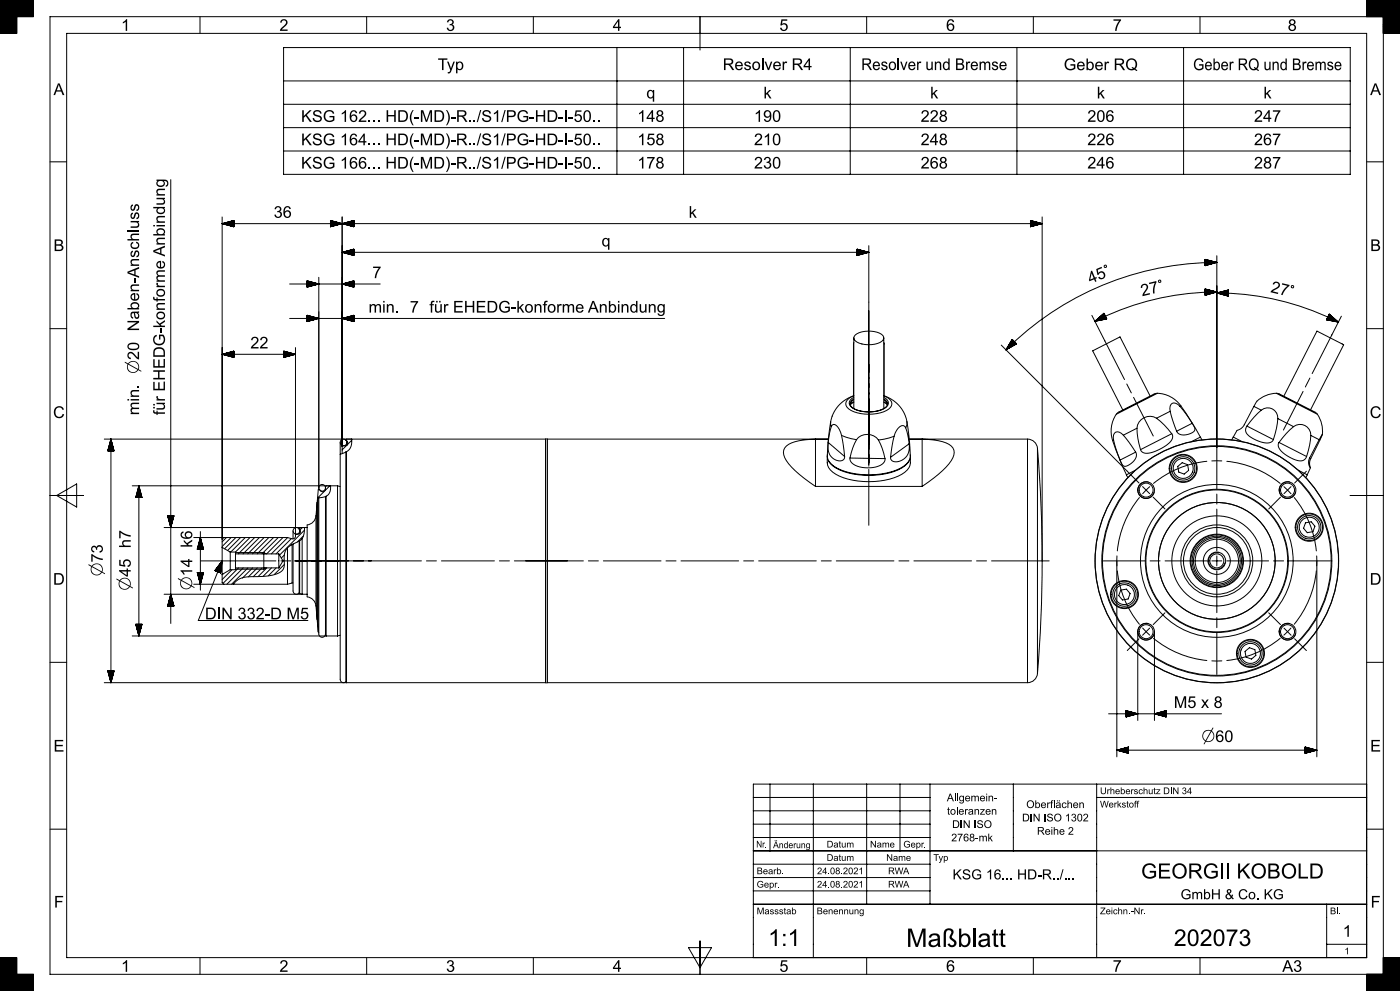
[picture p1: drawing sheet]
<svg xmlns="http://www.w3.org/2000/svg" width="420mm" height="297mm" viewBox="0 0 420 297" stroke-linecap="round" stroke-linejoin="round" font-family="sans-serif">
<g fill="none" stroke="#000" stroke-width=".3">
<path d="M0 7.1h5M0 7h5M0 6.9h5M0 6.8h5M0 6.7h5M0 6.6h5M0 6.5h5M0 6.4h5M0 6.3h5M0 6.2h5M0 6.1h5M0 6h5"/>
<path d="M0 5.9h5M0 5.8h5M0 5.7h5M0 5.6h5M0 5.5h5M0 5.4h5M0 5.3h5M0 5.2h5M0 5.1h5M0 4.9h10M0 4.8h10M0 4.7h10"/>
<path d="M0 4.6h10M0 4.5h10M0 4.4h10M0 4.3h10M0 4.2h10M0 4.1h10M0 4h10M0 3.9h10M0 3.8h10M0 3.7h10M0 3.6h10M0 3.5h10"/>
<path d="M0 3.4h10M0 3.3h10M0 3.2h10M0 3.1h10M0 3h10M0 2.9h10M0 2.8h10M0 2.7h10M0 2.6h10M0 2.5h10M0 2.4h10M0 2.3h10"/>
<path d="M0 2.2h10M0 2.1h10M0 2h10M0 1.9h10M0 1.8h10M0 1.7h10M0 1.6h10M0 1.5h10M0 1.4h10M0 1.3h10M0 1.2h10M0 1.1h10"/>
<path d="M0 1h10M0 .9h10M0 .8h10M0 .7h10M0 .6h10M0 .5h10M0 .4h10M0 .3h10M0 .2h10M0 .1h10M0 9.9h5M0 9.8h5"/>
<path d="M0 9.7h5M0 9.6h5M0 9.5h5M0 9.4h5M0 9.3h5M0 9.2h5M0 9.1h5M0 9h5M0 8.9h5M0 8.8h5M0 8.7h5M0 8.6h5"/>
<path d="M0 8.5h5M0 8.4h5M0 8.3h5M0 8.2h5M0 8.1h5M0 8h5M0 7.9h5M0 7.8h5M0 7.7h5M0 7.6h5M0 7.5h5M0 7.4h5"/>
<path d="M0 7.3h5M0 7.2h5M5 5v5h-5v-10h10v5h-10M20 10h390v277h-390zM60 5v5M85.1 14.3h320v38h-320zM110 5v5M160 5v5M185.1 14.3v38M205.1 14.3v38M210 5v10M255.1 14.3v38"/>
<path d="M260 5v5M305.1 14.3v38M310 5v5M355.1 14.3v38M360 5v5M410 4.9h10M410 4.8h10M410 4.7h10M410 4.6h10M410 4.5h10M410 4.4h10M410 4.3h10"/>
<path d="M410 4.2h10M410 4.1h10M410 4h10M410 3.9h10M410 3.8h10M410 3.7h10M410 3.6h10M410 3.5h10M410 3.4h10M410 3.3h10M410 3.2h10M410 3.1h10"/>
<path d="M410 3h10M410 2.9h10M410 2.8h10M410 2.7h10M410 2.6h10M410 2.5h10M410 2.4h10M410 2.3h10M410 2.2h10M410 2.1h10M410 2h10M410 1.9h10"/>
<path d="M410 1.8h10M410 1.7h10M410 1.6h10M410 1.5h10M410 1.4h10M410 1.3h10M410 1.2h10M410 1.1h10M410 1h10M410 .9h10M410 .8h10M410 .7h10"/>
<path d="M410 .6h10M410 .5h10M410 .4h10M410 .3h10M410 .2h10M410 .1h10M410 5v-5h10v10h-5M415 7.1h5M415 7h5M415 6.9h5M415 6.8h5M415 6.7h5"/>
<path d="M415 6.6h5M415 6.5h5M415 6.4h5M415 6.3h5M415 6.2h5M415 6.1h5M415 6h5M415 5.9h5M415 5.8h5M415 5.7h5M415 5.6h5M415 5.5h5"/>
<path d="M415 5.4h5M415 5.3h5M415 5.2h5M415 5.1h5M415 5v287M415 9.9h5M415 9.8h5M415 9.7h5M415 9.6h5M415 9.5h5M415 9.4h5M415 9.3h5"/>
<path d="M415 9.2h5M415 9.1h5M415 9h5M415 8.9h5M415 8.8h5M415 8.7h5M415 8.6h5M415 8.5h5M415 8.4h5M415 8.3h5M415 8.2h5M415 8.1h5"/>
<path d="M415 8h5M415 7.9h5M415 7.8h5M415 7.7h5M415 7.6h5M415 7.5h5M415 7.4h5M415 7.3h5M415 7.2h5M420 5h-405v287h405M85.1 24.3h320M85.1 31.3h320"/>
<path d="M85.1 38.3h320M15 48.5h5M51.2 53.8v133M85.1 45.3h320M410 48.5h5M66.6 65v99M66.6 67l3.5 1M66.8 67h3.3M67 67.1h3.1M67 66.9h3.1M67.2 67.2h2.9M67.4 66.8h2.7"/>
<path d="M67.6 67.3h2.5M67.6 66.8h2.5M67.8 67.3h2.3M68 66.7h2.1M68.2 67.4h1.9M68.2 66.6h1.9M68.4 67.5h1.7M68.5 66.5h1.6M68.7 67.6h1.4M68.7 66.5h1.4M68.9 67.6h1.2M69.1 66.4h1"/>
<path d="M69.3 67.7h.8M69.3 66.3h.8M69.5 67.8h.6M69.7 67.8h.4M69.7 66.2h.4M69.9 66.2h.2M70.1 67.9h.1M70.1 66.1h.1M70.1 66.1v1.9M70.1 66.1l-3.5 .9M99.1 67.9h.1M99.1 67.8h.7"/>
<path d="M99.1 67.7h.9M99.1 67.6h1.5M99.1 67.4h2M99.1 67.3h2.6M99.1 67.1h3.2M99.1 66.1h.1M99.1 66.2h.3M99.1 66.2h.5M99.1 66.3h.9M99.1 66.4h1.1M99.1 66.4l1.5 .1M99.1 66.5h1.6"/>
<path d="M99.1 66.6h2M99.1 66.7h2.2M99.1 66.7l2.6 .1M99.1 66.8h2.8M99.1 66.9h3.2M99.1 67h3.4M99.1 66.1l7 1.9M99.1 66.1v1.9M99.6 67.8l-.5 .1M100.4 67.6l-1.3 .1M100.9 67.5h-1.8M101.5 67.3l-2.4 .1"/>
<path d="M102.1 67.2h-3M102.6 65v71M102.6 75.6h158M102.8 67h3.3M102.8 75.7h3.3M103 67.1h3.1M103 66.9h3.1M103 75.7h3.1M103 75.5h3.1M103.2 67.2h2.9M103.2 75.5h2.9M103.4 66.8h2.7"/>
<path d="M103.4 75.8h2.7M103.6 67.3h2.5M103.6 66.8h2.5M103.6 75.9h2.5M103.6 75.4h2.5M103.8 67.3h2.3M103.8 75.3h2.3M104 66.7h2.1M104 76h2.1M104.2 67.4h1.9M104.2 66.6h1.9M104.2 76h1.9"/>
<path d="M104.2 75.2h1.9M104.4 67.5h1.7M104.4 66.6h1.7M104.4 75.2h1.7M104.5 76.1h1.6M104.5 75.1h1.6M104.7 67.6h1.4M104.7 66.5h1.4M104.7 76.2h1.4M104.9 67.6h1.2M104.9 66.4h1.2M104.9 75h1.2"/>
<path d="M105.1 76.3h1M105.1 75h1M105.3 67.7h.8M105.3 66.3h.8M105.3 76.3h.8M105.5 67.8h.6M105.5 66.3h.6M105.5 74.9h.6M105.7 76.4h.4M105.7 74.8h.4M105.9 67.9h.2M105.9 66.2h.2"/>
<path d="M105.9 76.5h.2M106.1 67.9h.1M106.1 66.1h.1M106.1 74.7h.1M106.1 66.1v1.9M106.1 74.7v1.9l-3.5-1M106.1 66.1l-7 1.9M106.1 74.7l-3.5 .9M257.1 76.4h.5M257.1 76.3h1.1M257.1 76.1h1.6M257.1 76h2.2"/>
<path d="M257.1 75.8h2.8M257.1 75.7h3.4M257.1 74.7h.1M257.1 74.8h.5M257.1 74.9h.7M257.1 74.9l1.1 .1M257.1 75h1.3M257.1 75.1h1.6M257.1 75.2h1.8M257.1 75.2h2M257.1 75.3h2.4M257.1 75.4h2.6"/>
<path d="M257.1 75.4l3 .1M257.1 75.5h3.2M257.1 74.7l3.5 .9M257.1 74.7v1.9l3.5-1M257.4 76.5h-.3M258 76.3l-.9 .1M258.6 76.2h-1.5M259.1 76l-2 .1M259.7 75.9h-2.6M260.3 75.7l-3.2 .1M260.6 73.6v38M309.1 67.9h.1"/>
<path d="M309.1 67.9h.3M309.1 67.7h.9M309.1 67.6h1.5M309.1 67.4h2M309.1 67.3h2.6M309.1 67.1h3.2M309.1 66.1h.1M309.1 66.2h.3M309.1 66.2l.7 .1M309.1 66.3h.9M309.1 66.4h1.3M309.1 66.5h1.5"/>
<path d="M309.1 66.5l1.8 .1M309.1 66.6h2M309.1 66.7h2.2M309.1 66.7l2.6 .1M309.1 66.8h2.8M309.1 66.9h3.2M309.1 67h3.4M309.1 66.1l3.5 .9M309.1 66.1v1.9M309.8 67.8h-.7M310.4 67.6l-1.3 .1M310.9 67.5h-1.8"/>
<path d="M311.5 67.3l-2.4 .1M312.1 67.2h-3M312.6 67h-246M312.6 65v103.1M312.6 67l-3.5 1M361.5 77.7l3.5 .9M361.5 77.7l.1 1.9 3.4-1M361.6 77.8h-.1M361.8 79.5l-.2 .1M362 77.9h-.5M362 79.5h-.4M362.2 77.9h-.7"/>
<path d="M362.4 79.4h-.8M362.6 78h-1.1M362.6 79.3h-1M362.8 78.1h-1.3M363 79.2h-1.4M363.1 78.2h-1.6M363.2 79.2h-1.6M363.3 78.2h-1.8M363.5 78.3h-2M363.5 79.1h-1.9M363.7 79h-2.1M363.9 78.4h-2.4"/>
<path d="M364.1 78.4h-2.6M364.1 78.9l-2.5 .1M364.3 78.9h-2.8M364.5 78.5h-3M364.7 78.5l-3.2 .1M364.7 78.8h-3.2M364.9 78.7h-3.4M365 78.6a89.5 89.5 0 0 0-63.2 26.2M365 76.6v70M365 78.6l-3.5 .1M15 98.5h5M86.9 95.4h112.5"/>
<path d="M86.9 85.1h27.2M92.1 95.7h2.6M92.1 95.5h3.2M92.1 96.4h.1M92.1 96.3h.3M92.1 96.1h.9M92.1 96h1.5M92.1 95.8h2M92.1 94.5h.1M92.1 94.6h.3M92.1 94.6l.7 .1M92.1 94.7h.9"/>
<path d="M92.1 94.8h1.3M92.1 94.9h1.5M92.1 94.9l1.8 .1M92.1 95h2M92.1 95.1h2.4M92.1 95.2h2.6M92.1 95.2l3 .1M92.1 95.3h3.2M92.1 95.4h3.4M92.1 84.2l3.5 .9-3.5 1zM92.1 94.5v1.9M92.1 84.2h.3"/>
<path d="M92.1 84.3h.5M92.1 84.4h.9M92.1 84.5h1.1M92.1 84.5l1.5 .1M92.1 84.6h1.6M92.1 84.7h2M92.1 84.8h2.2M92.1 84.8l2.6 .1M92.1 84.9h2.8M92.1 85h3.2M92.1 85.1h3.4M92.1 86h.1"/>
<path d="M92.1 85.9h.7M92.1 85.7h1.3M92.1 85.6h1.8M92.1 85.4h2.4M92.1 85.3h3M92.1 94.5l3.5 .9-3.5 1M92.6 85.9l-.5 .1M92.8 96.2l-.7 .1M93.2 85.8h-1.1M93.4 96l-1.3 .1M93.7 85.6l-1.6 .1M93.9 95.9h-1.8"/>
<path d="M94.3 85.5h-2.2M94.5 95.7l-2.4 .1M94.9 85.3l-2.8 .1M95.1 95.6h-3M95.5 85.2h-3.4M95.6 83.1v63.5M102.6 85.1l3.5-.9v1.9zM102.8 95.4h3.3M102.8 85.1h3.3M102.8 85.2h3.3M103 95.5h3.1M103 95.3h3.1"/>
<path d="M103 85h3.1M103.2 95.6h2.9M103.2 95.3h2.9M103.2 85.3h2.9M103.4 84.9h2.7M103.4 85.3h2.7M103.6 95.7h2.5M103.6 95.2h2.5M103.6 84.9h2.5M103.8 95.7h2.3M103.8 95.1h2.3M103.8 85.4h2.3"/>
<path d="M104 84.8h2.1M104 85.5h2.1M104.2 95.8h1.9M104.2 95h1.9M104.2 84.7h1.9M104.4 95.9h1.7M104.4 95h1.7M104.4 85.6h1.7M104.5 84.6h1.6M104.5 85.6h1.6M104.7 96h1.4M104.7 94.9h1.4"/>
<path d="M104.7 84.6h1.4M104.9 96h1.2M104.9 94.8h1.2M104.9 85.7h1.2M105.1 84.5h1M105.1 85.8h1M105.3 96.1h.8M105.3 94.7h.8M105.3 84.4h.8M105.5 96.2h.6M105.5 94.7h.6M105.5 85.9h.6"/>
<path d="M105.7 84.3h.4M105.7 85.9h.4M105.9 96.3h.2M105.9 94.6h.2M105.9 84.2h.2M106.1 96.4h.1M106.1 94.5h.1M106.1 86h.1M106.1 94.5l-3.5 .9 3.5 1M106.1 94.5v1.9M260.6 93.1v20.3M327.6 94.5l9.8 19.2"/>
<path d="M329.4 96.1l2.3-1.1-2.5 1.1M329.8 95.1l1.6-.8-1.9 1.1M331.2 93.9l.8 1.7-3.5 .7M331.2 93.9l-2.7 2.4M331.2 93.9l-.1 .1M331.2 94l-.4 .2M331.3 94.1l-.6 .2M331.3 94.1l-.9 .5M331.3 94.2l-1.1 .5M331.3 94.2l-1.4 .8M331.5 94.5l-2.2 1M331.5 94.5l-2.4 1.3"/>
<path d="M331.5 94.6l-2.6 1.3M331.6 94.6l-3 1.6M331.6 94.7l-3.1 1.6M331.6 94.8l-2.9 1.5M331.7 94.9l-2.7 1.3M331.8 95.1l-2 .9M331.8 95.1l-1.8 .9M331.8 95.2l-1.4 .7M331.8 95.2l-1.2 .7M331.9 95.3l-.9 .5M331.9 95.4l-.7 .4M332 95.5l-.5 .2"/>
<path d="M332 95.5l-.3 .1M361.5 86.6l3.5 .9M361.5 86.6l.1 1.9M361.5 86.7l.7 .1M361.5 87l1.8 .1M361.6 86.6h-.1M361.6 88.5h.1M361.8 86.7h-.3M361.8 88.4h-.2M362.2 88.3l-.6 .1M362.4 86.8h-.9M362.4 88.3h-.8"/>
<path d="M362.8 86.9h-1.3M362.8 88.1l-1.2 .1M363 87h-1.5M363 88.1h-1.4M363.3 88l-1.7 .1M363.5 87.1h-2M363.5 87.9l-1.9 .1M363.9 87.2h-2.4M363.9 87.8l-2.3 .1M364.1 87.3h-2.6M364.1 87.8h-2.5M364.5 87.4h-3"/>
<path d="M364.7 87.4h-3.2M364.7 87.6l-3.2 .1h3M364.9 87.6h-3.4M365 87.5a80.6 80.6 0 0 0-36.5 8.8M365 87.8a80.3 80.3 0 0 1 36.5 8.7M365 87.5l-3.4 1M365 87.5l-3.5 .1M365 87.8h3.5M365.2 87.8l3.3 .1M365.2 87.7l3.3 .1M365.6 88h2.9M365.6 87.7h3"/>
<path d="M365.8 88l2.7 .1h-2.3M365.8 87.6h2.8M366.2 87.5h2.4M366.4 88.2h2.1M366.4 87.5h2.2M366.6 88.2l1.9 .1M366.8 87.4h1.8M366.9 88.3h1.6M366.9 87.3h1.7M367.1 88.4h1.4M367.3 87.2h1.3M367.5 88.5h1"/>
<path d="M367.5 87.2h1.1M367.7 88.5l.8 .1M367.9 87.1h.7M368.1 88.6h.4M368.1 87h.5M368.3 88.7h.1M368.5 86.9h.1M368.6 86.9l-.1 1.9-3.5-1M368.6 86.9l-3.6 .9M398 95.8l.8-1.6 2.7 2.3M398 95.8l3.5 .7M398 95.8v.1"/>
<path d="M398 95.8l.2 .1M398.1 95.4l1.5 .8M398.2 95.4l1.6 .8M398.2 95.4l2 .9M398.3 95.1l2.6 1.3M398.3 95l3 1.5M398.4 95l3.1 1.5M398.4 94.9l3 1.5M398.4 95.9l-.4-.2 .6 .3M398.4 94.9l2.7 1.3M398.5 94.7l2 .9M398.6 94.6l1.7 .9"/>
<path d="M398.6 94.5l1.4 .8M398.6 94.4l1.3 .7M398.7 94.4l.9 .5M398.9 94.2l.1 .1M399 96l-.9-.4 1.1 .5M399.1 94.5l-.4-.2 .7 .4M400.3 96.3l-2.1-1 2.5 1.1M400.8 95.9l-2.3-1.1 2.4 1.2M402.4 94.8l-8.8 17.2M410 98.5h5M66.6 106.2h22M66.6 106.2l3.5 .9"/>
<path d="M66.6 106.2l3.5-1v1.9M66.8 106.1h3.3M67 106.3h3.1M67 106.1h3.1M67.2 106.3h2.9M67.4 106h2.7M67.6 106.4h2.5M67.6 105.9h2.5M67.8 106.5h2.3M68 105.8h2.1M68.2 106.6h1.9M68.2 105.8h1.9"/>
<path d="M68.4 106.6h1.7M68.5 106.7h1.6M68.5 105.7h1.6M68.7 105.6h1.4M68.9 106.8h1.2M69.1 106.8h1M69.1 105.5h1M69.3 105.5h.8M69.5 106.9h.6M69.7 107h.4M69.7 105.4h.4M69.9 105.3h.2"/>
<path d="M70.1 107.1h.1M85.1 107.1h.1M85.1 106.9h.7M85.1 106.8h1.3M85.1 106.6h1.8M85.1 106.6h2M85.1 106.4h2.6M85.1 106.3h3.2M85.1 105.3h.3M85.1 105.4h.5M85.1 105.4l.9 .1M85.1 105.5h1.1"/>
<path d="M85.1 105.6h1.5M85.1 105.7h1.6M85.1 105.7l2 .1M85.1 105.8h2.2M85.1 105.9h2.6M85.1 106h2.8M85.1 106l3.2 .1M85.1 106.1h3.4M85.6 107h-.5M86.2 106.8l-1.1 .1M86.7 106.7h-1.6M87.5 106.5h-2.4"/>
<path d="M88.1 106.3l-3 .1M88.6 104.2v56.7a.8 .8 0 0 1-1 .6l-1.4-.4h-28.1M88.6 106.2l-3.5-1v1.9M88.6 106.2l-3.5 .9M256.1 118.6a10.1 10.1 0 0 0-6.9 7.8M256.1 118.6a2.59 2.59 0 0 0-2.3 3 7.6 7.6 0 0 0 6.8 2.6 7.6 7.6 0 0 0 6.9-2.6 2.59 2.59 0 0 0-2.4-3M256.1 119.8l-.5 .4-.6 1M256.1 119.5l-.6 .5-.5 1.1M256.1 102.6l-.1 16M256.1 101.3v21.1M256.5 100.4a7.4 7.4 0 0 1 8.4 .2 1.32 1.32 0 0 1-1 2.1 8 8 0 0 1-7.3-.5 1.09 1.09 0 0 1-.1-1.8zM260.6 119.4v20.3"/>
<path d="M260.6 117.6v21.1M260.6 113.1v21.6M260.6 109.2v9M260.6 119.7v3M265.1 119.1a1.72 1.72 0 0 1 1.4 1.5 1.72 1.72 0 0 1-1.1 1.8 10.4 10.4 0 0 1-10.1-.5 1.67 1.67 0 0 1 .8-2.8M265.1 119.8l1 .9 .1 .5-1.1-.7M265.1 119.5a1.48 1.48 0 0 1 1.1 1.8 6.4 6.4 0 0 1-6 2.1l-2.1-.2-1.6-.6a2.06 2.06 0 0 1-1.5-1.5M265.1 102.6l.1 16M265.1 101.3v21.1M265.1 118.6a10.1 10.1 0 0 1 7 7.8M300.4 103.4l41.3 41.4M302.1 104.3l2.1-2-2.2 2.2"/>
<path d="M302.1 104.7l2.3-2.2-2.4 2.2M302.3 104l1.8-1.8-1.9 2M302.5 103.7l1.5-1.6-1.6 1.7M302.9 103l1-1-1.2 1.3M303.2 104.1l1.4-1.4-1.6 1.5M303.2 102.5l.6-.6-.7 .7M303.4 102.1l.3-.3-.4 .5M303.5 103.9l1.1-1.1-1.3 1.2M303.6 101.8l-.1 .2M303.9 102l-.9 .8M304 102.1l-1.4 1.4M304.3 102.4l-2.5 2.4"/>
<path d="M304.4 102.5l-2.1 2.1M304.5 102.6l-1.9 1.8M304.7 102.8l-1 1M304.7 103.2l.2-.2-.4 .3M304.8 102.9l-.8 .7M304.8 102.9l-.6 .6M304.8 102.9l-.4 .5M304.9 103v.1M304.9 103.1l-3.1 1.7M304.9 103.1l-1.3-1.4-1.8 3.1M338 115.1l1.4 2.7M340.1 119.1l5.9 11.6"/>
<path d="M345 118.7l-9-17.7-8.1 4.1 8.9 17.8M347.2 117.9a9 9 0 0 1 7.1 3.7M347.2 117.9a53.6 53.6 0 0 0-9.5 4.5l-2.3 1.2-.5 .6M347.2 117.9l-12.3 6.3M382.9 117.9a7.7 7.7 0 0 0-6.4 3.2l-.3 .7M382.9 117.9a53.8 53.8 0 0 1 9.5 4.5l2.3 1.2 .5 .6M382.9 117.9l12.3 6.3M385.1 118.7l10-19.5 6.4 3.3 1.6 .8-9.9 19.5M390.9 117.3l-5.9 11.6M393 113.3l-1.4 2.7M31.3 131.6h132.4M32.4 134.8v.3"/>
<path d="M32.5 134.6v.5M32.6 134.3v.8M32.6 134.1v1M32.7 133.7v1.4M32.8 133.5v1.6M32.9 133.1v2M32.9 132.9v2.2M33 132.5v2.6M33.1 132.4v2.7M33.2 132v3.1M33.2 131.8v3.3M33.3 131.6v73"/>
<path d="M33.3 131.6l-1 3.5h1.9M33.3 131.6l.9 3.5M33.4 132v3.1M33.4 132.2v2.9M33.5 132.5v2.6M33.6 132.7v2.4M33.7 133.1v2M33.7 133.3v1.8M33.8 133.7v1.4M33.9 133.9v1.2M33.9 134.1v1M34 134.4v.7"/>
<path d="M34.1 134.6v.5M34.2 135v.1M102.1 136.1v63.8a8.8 8.8 0 0 0 .3 4.4l.7 .3 .7-.3M102.1 132.6v3.5M103.8 135.5l.2-.1v69.2l-.2-.2zM103.8 131.8v.1M103.8 135.5l-1.7 .7M103.8 131.9h.1M103.8 131.9l.3 .3M104 131.6l-.2 .3M104.1 132.6v.8M104.1 132.2l.2 .6a.8 .8 0 0 1-.8 .8h-.7l-.2 .2"/>
<path d="M104.1 132.2v1.2M105.5 132l-2.9 2.8M105.5 131.6l-.3 2.4-.5 .8-.7 .6M163.7 131.6h.5M163.7 131.6v73M164.2 131.6v73M164.2 131.6h84.3M235.9 133.7a12 12 0 0 1 6.9-2l1.8-.1v14.2a26.7 26.7 0 0 1-9.2-8.6 2.83 2.83 0 0 1 .5-3.5zM248.2 136.6a5 5 0 0 0 3.6 6.1 23.7 23.7 0 0 0 18.7-.6 4.7 4.7 0 0 0 2.6-5.5M248.2 136.2a4.3 4.3 0 0 0 3 4.1 23.1 23.1 0 0 0 19.8-.5 3.9 3.9 0 0 0 2.1-3.5M248.5 132.6l.1 2.8 .4 1 .7 .8 1.2 .7 1.3 .2 .9-.4 .3-.9M248.5 132.6l4.9 4.2"/>
<path d="M249.2 126.4l.2 1.5M249.2 126.4l-.6 4.8-.4 5.4M249.4 127.9l-.9 4.7M249.4 127.9l.6-.7a3.6 3.6 0 0 1 2.5 3.3M249.7 124.6l-.1 .2M252.5 130.5l.9 6.3M252.5 130.5l4.5 1.3M255 137.3l.3 1.1 1.1 .9 1.6 .7 2.2 .2 2.2-.2 1.7-.6 1.1-.9 .3-1.1M255 137.3l10.5 .1M255 121.1h.1M256.1 120.5l-1 .8M257 131.8a17.9 17.9 0 0 0-2 5.5"/>
<path d="M257 131.8a4.1 4.1 0 0 1 6.5 .1M260.6 124.2v9M260.6 136.2v3M263.5 131.9a18.5 18.5 0 0 1 2 5.5M265.1 120.5l1.1 .8M268.2 130.8l-1 6.2M268.2 130.8l-4.7 1.1M271.7 128.2l.6 2.1 .5 2.7M271.7 128.2a1.03 1.03 0 0 0-1.7-.3 5.4 5.4 0 0 0-1.8 2.9M272.1 126.4l.7 5.6M272.1 126.4v.9l-.4 .9M272.7 138.2a11.8 11.8 0 0 1-8.8 4.1 20.7 20.7 0 0 1-14.1-2.7l-1.2-1.4"/>
<path d="M272.8 133l-.3 2.7-.5 1-.9 .9-1.3 .6-1.4 .2-.9-.5-.3-.9M272.8 133l-5.6 4M272.8 131.6h35.4M272.8 132.3l.3 4.3M276.6 131.6l3.5 .3a8 8 0 0 1 5.8 2.3 4.1 4.1 0 0 1-1.2 4.8l-3.2 3.2-4.9 3.6zM308.2 131.6a3 3 0 0 1 3 2.7M308.2 131.6v73M311.2 134.3a399.9 399.9 0 0 1 1.4 33.8M311.2 134.3v67.6M333.8 132.1l1.9 5.1 2.2 5.1M334.1 131.9l-.3 .2M334.1 131.9l1.9 6"/>
<path d="M334.9 124.2a9 9 0 0 0-1.1 7.9M337 130.4a1.81 1.81 0 0 0-2.7-.5l-.3 1.2 .1 .8M337 130.4l3.7 5.1M340.7 135.5l.2 1-.3 1-.9 1.1-1.3 .9-.8 .2-.6-.1-1-1.7M340.7 135.5l-4.7 2.4M341.1 128.3l-4.1 2.1M341.1 128.3a22.1 22.1 0 0 0 1.1 6.5M347 125.4a22.1 22.1 0 0 1 4.5 4.6M347 125.4a3.9 3.9 0 0 0-5.9 2.9M351 123.3l-4 2.1M351 123.3l2 5.9M351.5 130l.3 1-.5 1.2-1.3 1.2-2 1.2-2.1 .9-1.8 .4-1.3-.3-.6-.8"/>
<path d="M351.5 130l-9.3 4.8M353.3 139.8l1.4-1.1 1.6 .6 .3 1.7-1.3 1.1-1.7-.6zM354 121.8l3.7 5.1M354 121.8a1.81 1.81 0 0 0-2.7-.6l-.3 1.2v.9M354.3 121.6l3 4.6 2.8 4.8M354.3 121.6l-.3 .2M357.7 126.9l.8 1.8-.3 .6-.7 .4-1.4 .6h-1.4l-1.1-.3-.6-.8M357.7 126.9l-4.7 2.3M360.6 131.8l-.5-.8-2.6 1.3M362.1 138.2a30 30 0 0 0-16 6.7M363.5 138.1h3M368 138.2a30 30 0 0 1 16 6.7"/>
<path d="M369.5 131.8l.5-.8 2.6 1.3M374.1 127.7l-.4 1.1 .2 1 .9 .9 1.5 .9 2 .8 1.8 .4 1.2-.3 .7-.8M374.1 127.7l7.9 4M376.2 121.8l-3.1 5.8-.9 .9-1.1 .5-1.1 2M376.2 121.8l2.2 1.1M378.4 122.9a3 3 0 0 1 3.3-.4 3 3 0 0 1 1.6 3M378.4 122.9l-2.1 2.1-2.2 2.7M383.3 125.5l-.4 2.9-.9 3.3M383.3 125.5l4.8 2.4M383.7 132.6l-.2 1 .5 1.2 1.2 1.1 1.9 1.3 1.9 .7 1.3 .2 1-.4 .7-.9M383.7 132.6l8.3 4.2M388.1 127.9l-2.2 2-2.2 2.7"/>
<path d="M388.1 127.9a3.2 3.2 0 0 1 3.4-.4 3.2 3.2 0 0 1 1.7 3M392.9 137.3l-.3 1.5 .5 1.4-.2-1.4 .3-1.4M392.9 137.3l.3 .1M393.2 130.5l-.3 2.9-.9 3.4M393.2 130.5l2.6 1.3M395.2 124.2a9 9 0 0 1 1.5 6M395.8 131.8l-2.9 5.5M395.8 131.8l.9-1.6-3.5 7.2M15 148.5h10M17 148.5l6-3.5v7zM39.7 145.6h61.6M40.7 149.1h1.9"/>
<path d="M40.7 149v.1M40.8 148.8v.3M40.9 148.4v.7M41 148.3v.8M41.1 147.9v1.2M41.1 147.7v1.4M41.2 147.3v1.8M41.3 147.1v2M41.4 146.7v2.4M41.4 146.5v2.6M41.5 146.2v2.9M41.6 146v3.1"/>
<path d="M41.7 145.6v45M41.7 145.6l-1 3.5M41.7 145.6l.9 3.5M41.7 145.8v3.3M41.8 146v3.1M41.8 146.2v2.9M41.9 146.5v2.6M42 146.7v2.4M42.1 147.1v2M42.1 147.3v1.8M42.2 147.7v1.4M42.3 147.9v1.2"/>
<path d="M42.4 148.3v.8M42.4 148.4v.7M42.5 148.8v.3M42.6 149v.1M49.2 158.1h42.9M50.3 154.6h1.9l-1 3.5zM50.3 154.6v.1M50.4 154.6v.5M50.5 154.6v.7M50.5 154.6l.1 1M50.6 154.6v1.2M50.7 154.6v1.6"/>
<path d="M50.8 154.6v1.8M50.8 154.6l.1 2.2M50.9 154.6v2.4M51 154.6v2.7M51.1 154.6v2.9M51.1 154.6l.1 3.3M51.3 154.6v3.3M51.4 154.6v2.9M51.4 154.6v2.7M51.5 154.6v2.6M51.6 154.6v2.2M51.7 154.6l-.1 2"/>
<path d="M51.7 154.6v1.6M51.8 154.6v1.4M51.9 154.6v1M52 154.6l-.1 .8M52 154.6v.5M52.1 154.6v.3M60.1 159.3v17.6M87.9 159.1v2.4M89.8 158.5h.1M89.8 158.6v.1M89.8 158.6l.1 .1M89.9 158.7a.88 .88 0 0 1 0 1.2 .88 .88 0 0 1-1.1 .2l-.2 .2"/>
<path d="M89.9 158.7v.3M89.9 159.1v.8M90.6 158.1l-.7 .2-.1 .3M90.7 158.1l-.7 .7M91.3 158.9l-7.4 7.5M91.3 158.1l-.1 1.9-.6 1.4M94.8 154.6a3.3 3.3 0 0 1-2.7 2.8v21.4a3.3 3.3 0 0 1 2.7 2.8M94.8 154.6v27M95.1 150.6v35zM95.1 150.6l-.3 4M95.3 149.3l-.2 1.3M95.5 149.3v40.1"/>
<path d="M95.5 149.3h-.2M95.6 149.2v37.2a8.5 8.5 0 0 0 .3 4.3 1 1 0 0 0 1.1 .2 1 1 0 0 0 .6-.9M97.3 147.3l-2 2M97.6 148.8l-2.1 .5M97.8 145.6l-.4 1.6a.8 .8 0 0 1-1.1 0l-.5-.5-.3 .1-.2 2.5M97.8 148.7v41.9l-.2-.2v-41.6M97.8 148.7l-.2 .1M98.9 145.6l-1.4 1.4M99.2 145.6l-.3 1.9-.4 .8-.7 .4M101.3 145.6v45M101.3 145.6l.8 .2M244.6 145.8h32"/>
<path d="M260.6 140.7v16.7M340.6 140.9l-2.7 1.4 .4 .8M341.8 149.1a30 30 0 0 0-6.6 16M342.8 145.8l2.1 2.1M344.5 144.5a2.5 2.5 0 0 0-3.1 1.7 2.5 2.5 0 0 0 1.8 3.1 2.5 2.5 0 0 0 3-1.8M344.9 145.9l-2.1 2.1M346 149l3.5 3.5M365 148.1v3M365 152.6v12.5M384.1 149l-3.5 3.5M385.2 145.9l2.1 2.1M386.9 144.5a2.5 2.5 0 0 0-3.1 1.7 2.5 2.5 0 0 0 1.8 3.1 2.5 2.5 0 0 0 3.1-1.8"/>
<path d="M387.3 145.8l-2.1 2.1M388.3 149.1a30 30 0 0 1 6.6 16M389.5 140.9l2.7 1.4M391.7 156.7l1.7-.3 1.1 1.3-.6 1.6-1.7 .3-1.1-1.3zM391.9 141.2l-3.5 3.6M392.2 142.3l-.4 .8M393.1 140.2l-.9 2.1M405 148.5h10M49.2 178.1h42.9M50.7 180v1.6M50.8 179.8v1.8M50.9 179.4v2.2"/>
<path d="M50.9 179.2v2.4M51 178.9v2.7M51.1 178.7v2.9M51.2 178.3v3.3M51.2 178.1l1 3.5h-1.9zM51.3 178.3v3.3M51.4 178.7v2.9M51.4 178.9v2.7M51.5 179v2.6M51.6 179.4v2.2M51.6 179.6v2M51.7 180v1.6"/>
<path d="M58.1 175.1h28.1M59.2 171.6l.9 3.5 1-3.5M59.2 171.6h1.9M59.2 164.6l.9-3.5 1 3.5M59.2 164.6h1.9M59.2 164.5v.1M59.2 171.6v.1M59.3 164.3v.3M59.3 171.6v.3M59.3 171.6l.1 .7M59.4 163.9v.7M59.4 163.8v.8"/>
<path d="M59.4 171.6v.8M59.5 171.6v1.2M59.5 163.4v1.2M59.6 163.2v1.4M59.6 171.6v1.4M59.6 171.6l.1 1.8M59.7 162.8v1.8M59.7 162.6v2M59.7 171.6v2M59.8 171.6v2.4M59.8 162.2v2.4M59.9 162v2.6"/>
<path d="M59.9 171.6v2.6M59.9 161.9v2.7M59.9 171.6v2.7M60 171.6v3.1M60 161.5v3.1M60.1 161.3v3.3M60.1 171.6v3.3M60.1 168.1h22.7M60.2 161.5v3.1M60.2 171.6v3.1M60.3 161.7v2.9M60.3 171.6v2.9"/>
<path d="M60.4 162v2.6M60.4 171.6v2.6M60.4 162.2v2.4M60.5 171.6l-.1 2.4M60.5 162.6v2M60.5 171.6v2M60.6 162.8v1.8M60.6 171.6v1.8M60.7 163.2v1.4M60.7 171.6v1.4M60.7 163.4v1.2M60.8 171.6l-.1 1.2"/>
<path d="M60.8 163.8v.8M60.8 171.6v.8M60.9 163.9v.7M60.9 171.6v.7M61 164.3v.3M61 171.6v.3M61 164.5v.1M61 171.6v.1M64.5 171l1.7 .7M64.5 170.9v.1M64.6 170.8l-.1 .2M65 170.3l-.4 .8 .3-.6"/>
<path d="M65.1 170.1l-.4 1M65.3 169.8l-.5 1.3M65.5 169.7l-.6 1.5M65.7 169.4l-.8 1.8M65.8 169.2l-.8 2M66.1 168.9l-1 2.4M66.2 168.7l-1 2.6M66.2 171.6v.1M66.2 171.4l-.1 .3M66.3 171l-.2 .7M66.3 170.8l-.3 .8M66.4 170.4l-.4 1.2"/>
<path d="M66.4 170.2l-.5 1.4M66.4 168.4l-1.2 2.9M66.4 169.9l-.6 1.6M66.5 169.7l-.8 1.8M66.5 169.3l-.9 2.2M66.5 168.3l-1.2 3M66.6 168.7l-1 2.7 .9-2.3M66.6 168.5l-1.2 2.9M66.6 164v4.1M66.6 168.1v4M66.6 172.1v2.5l.5 .5M66.6 164l2.5 1.4"/>
<path d="M66.6 168.1l-7.1 17.9h32.9M66.6 168.1l-2.1 2.9M66.6 168.1l-.4 3.6M66.9 172l-.3 .3M67.1 161.1l-.5 .5M67.9 161.1l-1.3 1.3M69.1 165.4v5.3M69.1 170.7l-2.5 1.4M69.1 165.4h1.5M69.3 161.1l-2.7 2.7M69.6 170.7l-3 3M70.6 166v4.2"/>
<path d="M70.6 170.2h13M70.6 165.4v.6M70.6 170.2v.5h-1.5M70.6 166h13M70.6 165.6h8.5M70.6 170.6h8.5M70.7 161.1l-3.3 3.4M71.5 170.2l-4.6 4.6M72.2 161.1l-3.9 3.9M73 170.2l-4.9 4.9M73.6 161.1l-4.4 4.3M74.4 170.2l-4.9 4.9"/>
<path d="M75 161.1l-4.4 4.3M75.8 170.2l-3.1 3.1M76.4 161.1l-4.9 4.9M77.2 170.2l-2.7 2.7M77.8 161.1l-4.9 4.9M78.6 170.2l-2.6 2.6M79.1 165.6l.7 .4M79.1 165.6v5M79.2 161.1l-4.9 4.9M79.8 170.2l-.7 .4M80 170.2l-2.6 2.6M80.6 161.1l-4.9 4.9"/>
<path d="M81.4 170.2l-2.5 2.5M82.1 161.1l-4.9 4.9M82.9 170.2l-2.4 2.4M83.5 161.1l-4.9 4.9M83.6 166v4.2M83.6 166l1.3 2.1-1.3 2.1M84.3 168.1h3M84.9 161.1l-4.9 4.9M85.3 167.8l-.5 .4M85.3 169.2l-3 3M85.4 166.3l-1 .9M86.2 164.2v10.9"/>
<path d="M86.2 164.2l-.5 .8-.4 1.1-.1 4-.4 .7-.7 .7-1.5 .6-2 .5-7.7 .5-1.6 .8-1.3 1.2M86.3 161.1l-4.9 4.9M87.4 161.4l-4.6 4.6M87.6 163.2v11.5M87.6 163.2l-1.4 1M87.6 174.7l-1.4 .4M87.9 163.1l-.3 .1M87.9 174.7h-.3M87.9 163v10.5a8.7 8.7 0 0 0 .3 4.3l.7 .3 .9-.4M88.3 168.1h3.7M88.6 168.1h15.9M88.8 168.1h22.6"/>
<path d="M89.8 177.7l.1 .2M89.8 162.1v15.6M89.8 162.1l-1.9 1M89.9 162.1v15.8M89.9 162.1h-.1M90.6 161.4v16.7l-.7-.2M90.6 161.4l-.7 .7M91 160.7l-1.8 1.7M93.5 168.1h3M98 168.1h3.6M106 168.1h3M110.5 168.1h15.9"/>
<path d="M127.9 168.1h3M132.4 168.1h15.9M149.8 168.1h3M154.3 168.1h15.9M157.7 168.1h17.3M176.5 168.1h3M181 168.1h17.3M199.8 168.1h3M204.3 168.1h17.3M223.1 168.1h3M227.6 168.1h17.3M246.4 168.1h3"/>
<path d="M250.9 168.1h17.3M269.7 168.1h3M274.2 168.1h17.3M293 168.1h3M297.5 168.1h17.3M312.6 168.1v.2a399.9 399.9 0 0 1-1.4 33.6M331 168.1h12.5M335 168.1v58.7M335.1 166.6v3M335.2 171.1a30 30 0 0 0 6.6 16M336.2 176.9l1.7-.3 1.1 1.3-.6 1.6-1.7 .3-1.1-1.3zM345 168.1h3"/>
<path d="M349.5 168.1h12.5M362.4 168.2h.1M363.5 168.1h3M365 166.6v3M365 171.1v12.5M365.7 165.7a2.5 2.5 0 0 0-3.1 1.8 2.5 2.5 0 0 0 1.8 3 2.5 2.5 0 0 0 3.1-1.8M368 168.1h12.6M382.1 168.1h3M386.6 168.1h12.5M394.9 171.1a30 30 0 0 1-6.6 16M395 166.6v3M395 168.1v58.7"/>
<path d="M15 198.5h5M39.7 190.6h61.6M40.7 187.1h1.9M40.7 187.1l1 3.5M40.7 187.1v.1M40.8 187.1v.3M40.8 187.1l.1 .7M41 187.1v.8M41 187.1l.1 1.2M41.1 187.1v1.4M41.2 187.1v1.8M41.3 187.1v2"/>
<path d="M41.3 187.1l.1 2.4M41.4 187.1v2.6M41.5 187.1v2.9M41.6 187.1v3.1M41.7 187.1v3.3M41.8 187.1v3.1M41.9 187.1l-.1 2.9M41.9 187.1v2.6M42 187.1v2.4M42.1 187.1v2M42.2 187.1l-.1 1.8M42.2 187.1v1.4"/>
<path d="M42.3 187.1v1.2M42.4 187.1v.8M42.5 187.1l-.1 .7M42.5 187.1v.3M42.6 187.1v.1M42.6 187.1l-.9 3.5M50.3 181.5v.1M50.4 181.1v.5M50.5 180.9v.7M50.6 180.6v1M50.6 180.4v1.2M51.8 180.2v1.4"/>
<path d="M51.9 180.6v1M51.9 180.8v.8M52 181.1v.5M52.1 181.3v.3M94.8 181.6l.7 7.8M95.5 189.4l.1 .2M102.1 190.4l-.8 .2M341.3 189.3v26.6M341.7 191.4l-3.5 3.6M342.8 188.2l2.1 2.1M344.5 186.9a2.5 2.5 0 0 0-3.1 1.8 2.5 2.5 0 0 0 1.8 3 2.5 2.5 0 0 0 3-1.7M344.9 188.3l-2.1 2.1"/>
<path d="M346.1 191.3a30 30 0 0 0 16 6.6M346.3 189.3v26.6M349.5 183.7l-3.5 3.5M363.5 198.1h3M365 185.1v3M365 189.6v12.5M373.5 195.2l1.3-1.1 1.7 .6 .3 1.7-1.4 1.1-1.6-.6zM380.6 183.7l3.5 3.5M384 191.3a30 30 0 0 1-16 6.6M385.2 188.3l2.1 2.1M386.9 186.9a2.5 2.5 0 0 0-3.1 1.8 2.5 2.5 0 0 0 1.8 3 2.5 2.5 0 0 0 3.1-1.7M387.3 188.2l-2.1 2.1"/>
<path d="M388.4 191.4l3.5 3.6M410 198.5h5M31.3 204.6h132.4M32.4 201.1v.3M32.5 201.1v.5M32.5 201.1l.1 .8M32.6 201.1v1M32.7 201.1v1.4M32.8 201.1v1.6M32.8 201.1l.1 2M32.9 201.1v2.2M33 201.1v2.6"/>
<path d="M33.1 201.1v2.7M33.1 201.1l.1 3.1M33.2 201.1v3.3M33.4 201.1v3.1M33.5 201.1l-.1 2.9M33.5 201.1v2.6M33.6 201.1v2.4M33.7 201.1v2M33.8 201.1l-.1 1.8M33.8 201.1v1.4M33.9 201.1v1.2M34 201.1l-.1 1"/>
<path d="M34 201.1v.7M34.1 201.1v.5M34.2 201.1v.1M34.2 201.1l-.9 3.5M34.2 201.1h-1.9l1 3.5M163.7 204.6h.5M164.2 204.6h144M311.2 201.9a3 3 0 0 1-3 2.7M332.6 213.9h33.9M337.8 213l3.5 .9-3.5 1M337.8 213v1.9M337.8 213h.1"/>
<path d="M337.8 213.1h.5M337.8 213.2h.7M337.8 213.2h.9M337.8 213.3h1.3M337.8 213.4h1.4M337.8 213.4l1.8 .1M337.8 213.5h2M337.8 213.6h2.4M337.8 213.7h2.6M337.8 213.7l3 .1M337.8 213.8h3.2M337.8 214.8h.1"/>
<path d="M337.8 214.8h.3M337.8 214.7h.5M337.8 214.6h1.1M337.8 214.4h1.6M337.8 214.3h2.2M337.8 214.1h2.8M337.8 214h3.3M338.7 214.6l-.9 .1M339.2 214.5h-1.4M339.8 214.3l-2 .1M340.4 214.2h-2.6M341 214l-3.2 .1"/>
<path d="M346.5 214h3.3M346.7 213.8h3.1M346.7 214h3.1M346.9 213.8h2.9M347.1 214.1h2.7M347.3 213.7h2.5M347.3 214.2h2.5M347.5 213.6h2.3M347.7 214.3h2.1M347.9 213.5h1.9M347.9 214.3h1.9M348 213.5h1.8"/>
<path d="M348.2 214.4h1.6M348.4 213.4h1.4M348.4 214.5h1.4M348.6 213.3h1.2M348.8 214.6h1M349 213.2h.8M349 214.6h.8M349.2 213.2h.6M349.4 213.1h.4M349.4 214.7h.4M349.6 214.8h.2M349.7 213h.1"/>
<path d="M349.7 214.8h.1M349.8 213l-3.5 .9 3.5 1M349.8 213v1.9M226 239h53M231 235v20M244 235v52M260 235v36M270 235v20M279 235v36M304 235v20M329 235v52M329 239h81"/>
<path d="M335 224.8h60M335 224.8l3.5 1M335.2 224.8h3.3M335.4 224.9h3.1M335.4 224.7h3.1M335.6 225h2.9M335.8 224.6h2.7M336 225.1h2.5M336 224.6h2.5M336.2 225.1h2.3M336.4 224.5h2.1M336.6 225.2h1.9"/>
<path d="M336.6 224.4h1.9M336.8 225.3h1.7M336.9 224.3h1.6M337.1 225.4h1.4M337.1 224.3h1.4M337.3 225.4h1.2M337.5 224.2h1M337.7 225.5h.8M337.7 224.1h.8M337.9 225.6h.6M338.1 225.6h.4M338.1 224h.4"/>
<path d="M338.3 224h.2M338.5 225.7h.1M338.5 223.9h.1M338.5 223.9v1.9M338.5 223.9l-3.5 .9M391.5 225.7h.1M391.5 225.6h.7M391.5 225.5h.9M391.5 225.4h1.5M391.5 225.2h2M391.5 225.1h2.6M391.5 224.9h3.2"/>
<path d="M391.5 223.9h.1M391.5 224h.3M391.5 224h.5M391.5 224.1h.9M391.5 224.2h1.1M391.5 224.2l1.5 .1M391.5 224.3h1.6M391.5 224.4h2M391.5 224.5h2.2M391.5 224.5l2.6 .1M391.5 224.6h2.8M391.5 224.7h3.2"/>
<path d="M391.5 224.8h3.4M391.5 223.9l3.5 .9M391.5 223.9v1.9M392 225.6l-.5 .1M392.8 225.4l-1.3 .1M393.3 225.3h-1.8M393.9 225.1l-2.4 .1M394.5 225h-3M395 224.8l-3.5 1M410 235h-184v52M15 248.5h5M226 255h184"/>
<path d="M226 259h53M226 243h53M226 247h53M226 251h53M410 248.5h5M226 263h53M226 267h53M226 271h184M398 271v16M0 292.9h10M0 292.8h10M0 292.7h10"/>
<path d="M0 292.6h10M0 292.5h10M0 292.4h10M0 292.3h10M0 292.2h10M0 292.1h10M0 292h10M0 292h10v5h-10v-10h5v5M0 291.9h5M0 291.8h5M0 291.7h5M0 291.6h5"/>
<path d="M0 291.5h5M0 291.4h5M0 291.3h5M0 291.2h5M0 291.1h5M0 291h5M0 290.9h5M0 290.8h5M0 290.7h5M0 290.6h5M0 290.5h5M0 290.4h5"/>
<path d="M0 290.3h5M0 290.2h5M0 290.1h5M0 290h5M0 289.9h5M0 289.8h5M0 289.7h5M0 289.6h5M0 289.5h5M0 289.4h5M0 289.3h5M0 289.2h5"/>
<path d="M0 289.1h5M0 289h5M0 288.9h5M0 288.8h5M0 288.7h5M0 288.6h5M0 288.5h5M0 288.4h5M0 288.3h5M0 288.2h5M0 288.1h5M0 288h5"/>
<path d="M0 287.9h5M0 287.8h5M0 287.7h5M0 287.6h5M0 287.5h5M0 287.4h5M0 287.3h5M0 287.2h5M0 287.1h5M0 296.9h10M0 296.8h10M0 296.7h10"/>
<path d="M0 296.6h10M0 296.5h10M0 296.4h10M0 296.3h10M0 296.2h10M0 296.1h10M0 296h10M0 295.9h10M0 295.8h10M0 295.7h10M0 295.6h10M0 295.5h10"/>
<path d="M0 295.4h10M0 295.3h10M0 295.2h10M0 295.1h10M0 295h10M0 294.9h10M0 294.8h10M0 294.7h10M0 294.6h10M0 294.5h10M0 294.4h10M0 294.3h10"/>
<path d="M0 294.2h10M0 294.1h10M0 294h10M0 293.9h10M0 293.8h10M0 293.7h10M0 293.6h10M0 293.5h10M0 293.4h10M0 293.3h10M0 293.2h10M0 293.1h10"/>
<path d="M0 293h10M60 287v5M110 287v5M160 287v5M206.5 284h7l-3.5 6zM210 282v10M260 287v5M310 287v5M360 287v5M398 283h12M410 292.9h10M410 292.8h10"/>
<path d="M410 292.7h10M410 292.6h10M410 292.5h10M410 292.4h10M410 292.3h10M410 292.2h10M410 292.1h10M410 292h10M410 296.9h10M410 296.8h10M410 296.7h10M410 296.6h10"/>
<path d="M410 296.5h10M410 296.4h10M410 296.3h10M410 296.2h10M410 296.1h10M410 296h10M410 295.9h10M410 295.8h10M410 295.7h10M410 295.6h10M410 295.5h10M410 295.4h10"/>
<path d="M410 295.3h10M410 295.2h10M410 295.1h10M410 295h10M410 294.9h10M410 294.8h10M410 294.7h10M410 294.6h10M410 294.5h10M410 294.4h10M410 294.3h10M410 294.2h10"/>
<path d="M410 294.1h10M410 294h10M410 293.9h10M410 293.8h10M410 293.7h10M410 293.6h10M410 293.5h10M410 293.4h10M410 293.3h10M410 293.2h10M410 293.1h10M410 293h10"/>
<path d="M415 291.9h5M415 291.8h5M415 291.7h5M415 291.6h5M415 291.5h5M415 291.4h5M415 291.3h5M415 291.2h5M415 291.1h5M415 291h5M415 290.9h5M415 290.8h5"/>
<path d="M415 290.7h5M415 290.6h5M415 290.5h5M415 290.4h5M415 290.3h5M415 290.2h5M415 290.1h5M415 290h5M415 289.9h5M415 289.8h5M415 289.7h5M415 289.6h5"/>
<path d="M415 289.5h5M415 289.4h5M415 289.3h5M415 289.2h5M415 289.1h5M415 289h5M415 288.9h5M415 288.8h5M415 288.7h5M415 288.6h5M415 288.5h5M415 288.4h5"/>
<path d="M415 288.3h5M415 288.2h5M415 288.1h5M415 288h5M415 287.9h5M415 287.8h5M415 287.7h5M415 287.6h5M415 287.5h5M415 287.4h5M415 287.3h5M415 287.2h5"/>
<path d="M415 287.1h5M415 287h5v10h-10v-5"/>
<circle cx="103.1" cy="132.6" r="1"/>
<circle cx="88.9" cy="159.1" r="1"/>
<circle cx="96.6" cy="146.2" r="1"/>
<circle cx="343.8" cy="146.9" r="2.5"/>
<circle cx="343.8" cy="146.9" r="2.1"/>
<circle cx="355" cy="140.4" r="3.5"/>
<circle cx="355" cy="140.4" r="3"/>
<circle cx="355" cy="140.4" r="4.2"/>
<circle cx="355" cy="140.4" r="4"/>
<circle cx="386.3" cy="146.9" r="2.1"/>
<circle cx="386.3" cy="146.9" r="2.5"/>
<circle cx="392.8" cy="158" r="4.2"/>
<circle cx="392.8" cy="158" r="4"/>
<circle cx="392.8" cy="158" r="3"/>
<circle cx="392.8" cy="158" r="3.5"/>
<circle cx="337.3" cy="178.2" r="3"/>
<circle cx="337.3" cy="178.2" r="3.5"/>
<circle cx="337.3" cy="178.2" r="4.2"/>
<circle cx="337.3" cy="178.2" r="4"/>
<circle cx="365" cy="168.1" r="36.5"/>
<circle cx="365" cy="168.1" r="34.3"/>
<circle cx="365" cy="168.1" r="22.9"/>
<circle cx="365" cy="168.1" r="36.6"/>
<circle cx="365" cy="168.1" r="21.3"/>
<circle cx="365" cy="168.1" r="34.5"/>
<circle cx="365" cy="168.1" r="21.5"/>
<circle cx="365" cy="168.1" r="17.5"/>
<circle cx="365" cy="168.1" r="10"/>
<circle cx="365" cy="168.1" r="7.4"/>
<circle cx="365" cy="168.1" r="6.5"/>
<circle cx="365" cy="168.1" r="8"/>
<circle cx="365" cy="168.1" r="13.5"/>
<circle cx="365" cy="168.1" r="4.1"/>
<circle cx="365" cy="168.1" r="2.65"/>
<circle cx="365" cy="168.1" r="10.8"/>
<circle cx="365" cy="168.1" r="7.8"/>
<circle cx="365" cy="168.1" r="2.1"/>
<circle cx="365" cy="168.1" r="7"/>
<circle cx="343.8" cy="189.3" r="2.5"/>
<circle cx="343.8" cy="189.3" r="2.1"/>
<circle cx="375.1" cy="195.8" r="4.2"/>
<circle cx="375.1" cy="195.8" r="4"/>
<circle cx="375.1" cy="195.8" r="3"/>
<circle cx="375.1" cy="195.8" r="3.5"/>
<circle cx="386.3" cy="189.3" r="2.1"/>
<circle cx="386.3" cy="189.3" r="2.5"/>
</g>
<text font-size="7.7" x="271.8" y="283.8">Maßblatt</text>
<g font-size="7">
<text x="230.4" y="283.5">1:1</text>
<text x="352.1" y="283.5">202073</text>
</g>
<text font-size="6.3" x="342.3" y="263.3">GEORGII KOBOLD</text>
<g font-size="5.4">
<text x="30.8" y="172.7" transform="rotate(-90 30.8 172.7)">⌀73</text>
<text x="39.2" y="177" transform="rotate(-90 39.2 177)">⌀45 h7</text>
<text x="57.7" y="176.9" transform="rotate(-90 57.7 176.9)">⌀14 k6</text>
<text x="360.4" y="222.4">⌀60</text>
</g>
<g font-size="4.9">
<text x="36.3" y="9.3">1</text>
<text x="83.8" y="9.3">2</text>
<text x="133.8" y="9.3">3</text>
<text x="183.8" y="9.3">4</text>
<text x="233.8" y="9.3">5</text>
<text x="283.8" y="9.3">6</text>
<text x="333.8" y="9.3">7</text>
<text x="386.3" y="9.3">8</text>
<text x="131.3" y="21">Typ</text>
<text x="216.8" y="21">Resolver R4</text>
<text x="258.4" y="21">Resolver und Bremse</text>
<text x="319.1" y="21">Geber RQ</text>
<text x="357.9" y="21">Geber RQ und Bremse</text>
<text x="16" y="28.5">A</text>
<text x="193.9" y="29.5">q</text>
<text x="229" y="29.5">k</text>
<text x="279" y="29.5">k</text>
<text x="329" y="29.5">k</text>
<text x="379" y="29.5">k</text>
<text x="411" y="28.5">A</text>
<text x="90.3" y="36.5">KSG 162... HD(-MD)-R../S1/PG-HD-I-50..</text>
<text x="191.2" y="36.5">148</text>
<text x="226.2" y="36.5">190</text>
<text x="276.2" y="36.5">228</text>
<text x="326.2" y="36.5">206</text>
<text x="376.2" y="36.5">247</text>
<text x="90.3" y="43.5">KSG 164... HD(-MD)-R../S1/PG-HD-I-50..</text>
<text x="191.2" y="43.5">158</text>
<text x="226.2" y="43.5">210</text>
<text x="276.2" y="43.5">248</text>
<text x="326.2" y="43.5">226</text>
<text x="376.2" y="43.5">267</text>
<text x="90.3" y="50.5">KSG 166... HD(-MD)-R../S1/PG-HD-I-50..</text>
<text x="191.2" y="50.5">178</text>
<text x="226.2" y="50.5">230</text>
<text x="276.2" y="50.5">268</text>
<text x="326.2" y="50.5">246</text>
<text x="376.2" y="50.5">287</text>
<text x="82.1" y="65.3">36</text>
<text x="206.6" y="65.3">k</text>
<text x="16" y="75.2">B</text>
<text x="180.5" y="73.9">q</text>
<text x="411" y="75.2">B</text>
<text x="111.7" y="83.4">7</text>
<text x="327.1" y="85.1" transform="rotate(-22 327.1 85.1)">45°</text>
<text x="342.6" y="88.8" transform="rotate(-14 342.6 88.8)">27</text>
<text x="381" y="87.5" transform="rotate(14 381 87.5)">27</text>
<text x="110.6" y="93.7">min. 7 für EHEDG-konforme Anbindung</text>
<text x="75.1" y="104.4">22</text>
<text x="15.9" y="125.3">C</text>
<text x="41.7" y="124.4" transform="rotate(-90 41.7 124.4)">min. ⌀20 Naben-Anschluss</text>
<text x="49.5" y="124.4" transform="rotate(-90 49.5 124.4)">für EHEDG-konforme Anbindung</text>
<text x="410.9" y="125.3">C</text>
<text x="15.9" y="175.3">D</text>
<text x="410.9" y="175.3">D</text>
<text x="61.5" y="185.6">DIN 332-D M5</text>
<text x="352.1" y="212.2">M5 x 8</text>
<text x="16" y="225.3">E</text>
<text x="411" y="225.3">E</text>
<text x="16.2" y="272">F</text>
<text x="411.2" y="272">F</text>
<text x="402.8" y="280.8">1</text>
<text x="36.3" y="291.3">1</text>
<text x="83.8" y="291.3">2</text>
<text x="133.8" y="291.3">3</text>
<text x="183.8" y="291.3">4</text>
<text x="233.8" y="291.3">5</text>
<text x="283.8" y="291.3">6</text>
<text x="333.8" y="291.3">7</text>
<text x="384.7" y="291.3">A3</text>
</g>
<g font-size="4.6">
<text x="347.9" y="87.5" transform="rotate(-13 347.9 87.5)">°</text>
<text x="386.3" y="88.8" transform="rotate(13 386.3 88.8)">°</text>
</g>
<g font-size="4.2">
<text x="285.8" y="263.6">KSG 16... HD-R../...</text>
<text x="354.2" y="269.5">GmbH &amp; Co. KG</text>
</g>
<g font-size="3.2">
<text x="284" y="240.2">Allgemein-</text>
<text x="284.1" y="244.2">toleranzen</text>
<text x="307.9" y="242.2">Oberflächen</text>
<text x="285.6" y="248.1">DIN ISO</text>
<text x="306.6" y="246.2">DIN ISO 1302</text>
<text x="311.1" y="250.2">Reihe 2</text>
<text x="285.4" y="252.1">2768-mk</text>
</g>
<g font-size="2.8">
<text x="330" y="238">Urheberschutz DIN 34</text>
<text x="330" y="242">Werkstoff</text>
<text x="226.9" y="254">Nr.</text>
<text x="231.9" y="254.2">Änderung</text>
<text x="248" y="254">Datum</text>
<text x="261" y="254">Name</text>
<text x="271" y="254">Gepr.</text>
<text x="227" y="262">Bearb.</text>
<text x="245.1" y="262">24.08.2021</text>
<text x="248" y="258">Datum</text>
<text x="265.9" y="258">Name</text>
<text x="266.4" y="262">RWA</text>
<text x="280" y="258">Typ</text>
<text x="227" y="266">Gepr.</text>
<text x="245.1" y="266">24.08.2021</text>
<text x="266.4" y="266">RWA</text>
<text x="227" y="274">Massstab</text>
<text x="245" y="274">Benennung</text>
<text x="330" y="274">Zeichn.-Nr.</text>
<text x="399" y="274">Bl.</text>
<text x="403.3" y="286">1</text>
</g>
</svg>
